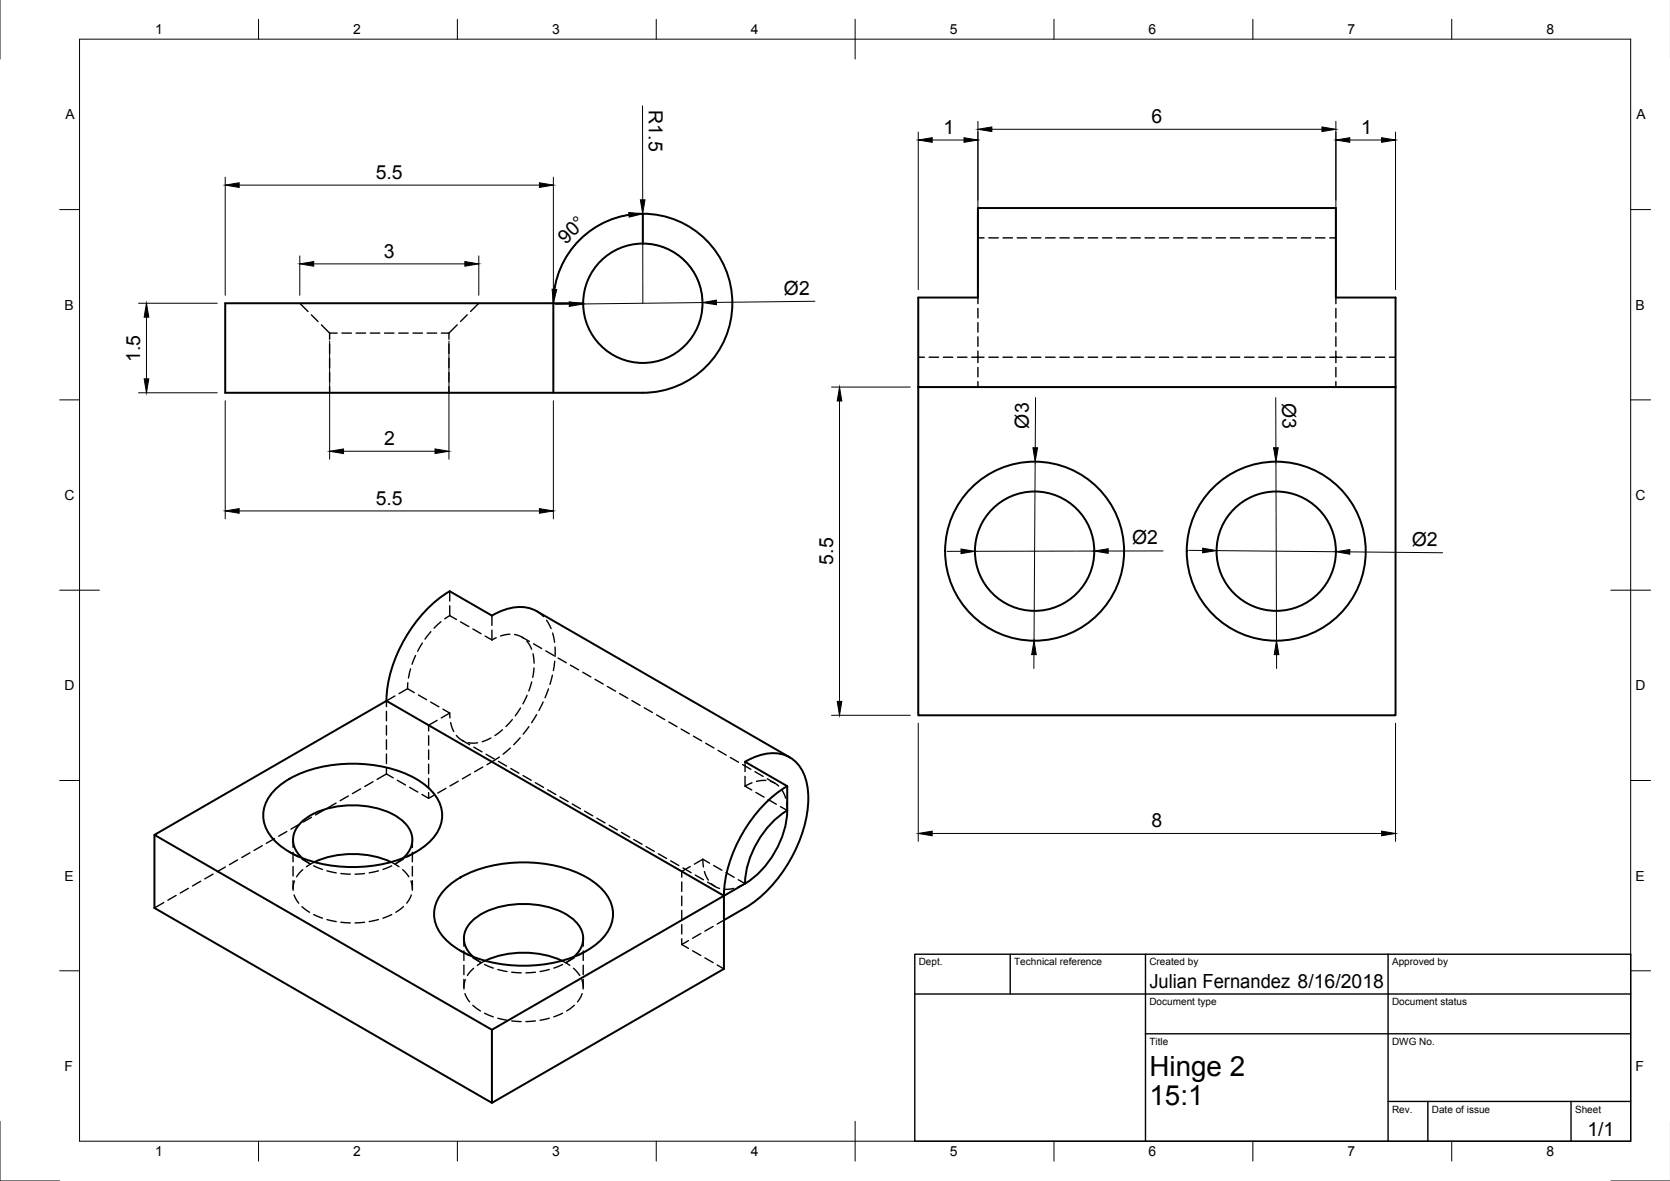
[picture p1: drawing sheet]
<svg xmlns="http://www.w3.org/2000/svg" width="420mm" height="297mm" viewBox="0 0 420 297" stroke-linecap="round" stroke-linejoin="round" font-family="sans-serif">
<!-- layer: Visible -->
<g fill="none" stroke="#000" stroke-width=".5">
<path d="M161.7 53.8v7.5M161.7 53.8a22.5 22.5 0 0 1 22.6 22.5 22.5 22.5 0 0 1-22.6 22.5h-105v-22.5h90M161.7 53.8a22.5 22.5 0 0 0-22.5 22.5v22.5M246 52.3h90.1v22.5h15v22.6h-120.1v-22.6h15zM161.7 61.3a15 15 0 0 1 15 15 15 15 0 0 1-15 15 15 15 0 0 1-15-15M161.7 61.3a15 15 0 0 0-15 15M231 97.4v82.5h120.1v-82.5M97.2 176.3l84.9 49M97.2 176.3l-58.3 33.7 84.9 49M97.2 176.3a35.2 35.2 0 0 1 15.9-27.6l10.7 6.1a11.4 11.4 0 0 1 11.2-1.1l63.7 36.8M69 198.8a26 26 0 0 1 15.9-6.5 32.9 32.9 0 0 1 21.2 4.5 9.8 9.8 0 0 1 4.9 10 13.3 13.3 0 0 1-7.9 8.3 35.6 35.6 0 0 1-30.3-.8 11.5 11.5 0 0 1-6.6-8.6 8.9 8.9 0 0 1 2.8-6.9zM198.1 197.7l-10.7-6.1a11.5 11.5 0 0 1 10.8-1.4 10.1 10.1 0 0 1 5.1 8.9 33.3 33.3 0 0 1-7.8 22.1 29.3 29.3 0 0 1-8.1 7.2l-5.3 3"/>
<path d="M198.1 197.7v6.2M198.1 197.7a35.2 35.2 0 0 0-16 27.6M38.9 210v18.4l84.9 49 58.3-33.7v-18.4M76 215.8a5.7 5.7 0 0 1-.2-9 19.6 19.6 0 0 1 14.4-4.2 17 17 0 0 1 12.2 5.1 5.6 5.6 0 0 1-.9 8.1M79.1 216.8a24 24 0 0 1 19.3 0M198.1 203.9a23.4 23.4 0 0 0-10.7 18.3M198.1 203.9a23.4 23.4 0 0 1-10.7 18.3M112 223.7a26 26 0 0 1 15.9-6.6 32.9 32.9 0 0 1 21.2 4.5 9.8 9.8 0 0 1 4.9 10.1 13.3 13.3 0 0 1-7.9 8.2 35.6 35.6 0 0 1-30.3-.8 11.5 11.5 0 0 1-6.6-8.6 8.9 8.9 0 0 1 2.8-6.8zM182.1 225.3l-58.3 33.7v18.4M187.4 222.2l-5.3 3.1M119 240.6a5.7 5.7 0 0 1-.2-8.9 19.6 19.6 0 0 1 14.4-4.3 17 17 0 0 1 12.2 5.1 5.6 5.6 0 0 1-1 8.1M122.1 241.6a24 24 0 0 1 19.3 0"/>
<circle cx="260.3" cy="138.6" r="15"/>
<circle cx="260.3" cy="138.6" r="22.5"/>
<circle cx="321.1" cy="138.6" r="15"/>
<circle cx="321.1" cy="138.6" r="22.5"/>
</g>
<!-- layer: Hidden -->
<g fill="none" stroke="#000" stroke-width=".35">
<path d="M246 59.8h1.6M248.8 59.8h2.4M252.3 59.8h2.4M255.9 59.8h2.4M259.5 59.8h2.4M263.1 59.8h2.4M266.6 59.8h2.4M270.2 59.8h2.4M273.8 59.8h2.4M277.4 59.8h2.3M280.9 59.8h2.4M284.5 59.8h2.4"/>
<path d="M288.1 59.8h2.4M291.7 59.8h2.3M295.2 59.8h2.4M298.8 59.8h2.4M302.4 59.8h2.4M306 59.8h2.3M309.5 59.8h2.4M313.1 59.8h2.4M316.7 59.8h2.4M320.3 59.8h2.3M323.8 59.8h2.4M327.4 59.8h2.4"/>
<path d="M331 59.8h2.4M334.6 59.8h1.5M75.4 76.3l2.1 2M78.3 79.2l1.7 1.7M117.5 79.2l-1.6 1.7M120.5 76.3l-2.1 2M246 74.8v1.6M246 77.6v2.4M336.1 77.6v2.4M336.1 74.8v1.6M80.9 81.7l2 2.1h1.9M82.9 83.8v1.5"/>
<path d="M82.9 86.5v2.4M82.9 90.1v2.4M82.9 93.7v2.4M82.9 97.2v1.6M86 83.8h2.4M89.6 83.8h2.4M93.2 83.8h2.4M96.8 83.8h2.3M100.3 83.8h2.4M103.9 83.8h2.4M107.5 83.8h2.4M111 83.8h1.9"/>
<path d="M112.9 83.8v1.5M112.9 86.5v2.4M112.9 90.1v2.4M112.9 93.7v2.4M112.9 97.2v1.6M115 81.7l-2.1 2.1M231 89.8h1.6M233.8 89.8h2.3M237.3 89.8h2.4M240.9 89.8h2.4M244.5 89.8h3.1M246 81.2v2.3"/>
<path d="M246 84.7v2.4M246 88.3v2.9M246 92.4v2.4M246 96v1.4M248.8 89.8h2.4M252.3 89.8h2.4M255.9 89.8h2.4M259.5 89.8h2.4M263.1 89.8h2.4M266.6 89.8h2.4M270.2 89.8h2.4M273.8 89.8h2.4"/>
<path d="M277.4 89.8h2.3M280.9 89.8h2.4M284.5 89.8h2.4M288.1 89.8h2.4M291.7 89.8h2.3M295.2 89.8h2.4M298.8 89.8h2.4M302.4 89.8h2.4M306 89.8h2.3M309.5 89.8h2.4M313.1 89.8h2.4M316.7 89.8h2.4"/>
<path d="M320.3 89.8h2.3M323.8 89.8h2.4M327.4 89.8h2.4M331 89.8h2.4M334.6 89.8h1.5v1.4M336.1 88.3v1.5h1.5M336.1 84.7v2.4M336.1 81.2v2.3M336.1 92.4v2.4M336.1 96v1.4M338.8 89.8h2.4M342.4 89.8h2.4"/>
<path d="M346 89.8h2.4M349.6 89.8h1.5M108.4 158.9l-1.5 1.9M110.9 156.4l-1.7 1.6M113.1 154.8l-1.2 .8M113.1 154.8l1.7 1M113.1 148.7v2.5M113.1 152.4v2.4M115.9 156.4l2 1.2M119 158.2l2 1.2M122.1 160l1.7 1M123.8 154.8v2.5"/>
<path d="M123.8 158.5v2.5M128.3 159.5l-2.4 .5M129.5 159.6l1.1 .3 1.1 .6M135 153.7l1.8 1.4M137.5 156l1.1 2.1M139 159.2l.5 2.4M97.2 178.9v2.4M99.4 175l-2.2 1.3v1.4M102.6 171.7l-.1 1.5M103.3 168.2l-.5 2.3M104.2 174.2l-1.7-1-2.1 1.3M104.5 164.9l-.8 2.2"/>
<path d="M105.3 174.8l2 1.2M106.3 161.7l-1.2 2.1M108.4 176.6l2 1.2M111.5 178.4l1.6 .9M113.1 179.3l.1 1.3M113.1 179.3l-2.1 1.3M124.8 160.4l-1 .6M131 178.1l-1.4 1.9M131.3 160.2l1.9 1.1M132.5 161.3l1.2 2M132.6 174.9l-1 2.1M133.8 171.5l-.8 2.3"/>
<path d="M134.1 164.4l.3 2.4M134.2 161.9l2.1 1.2M134.3 168l-.3 2.4M135 179.7l-1.3 2.1M136.6 176.6l-1 2.1M137.3 163.7l2.1 1.2M138 173.3l-.9 2.2M139 169.8l-.6 2.3M139.6 166.3l-.4 2.4M139.6 162.7l.1 2.4M140.4 165.5l2.1 1.2M143.5 167.3l2.1 1.2"/>
<path d="M146.6 169.1l2.1 1.2M149.7 170.9l2.1 1.1M152.8 172.6l2.1 1.2M155.9 174.4l2 1.2M159 176.2l2 1.2M162.1 178l2 1.2M165.2 179.8l2 1.2M90.7 198.4l-2 1.2M93.8 196.6l-2 1.2M97.2 194.7l1.7 .9M97.2 182.5v2.4M97.2 186.1v2.4"/>
<path d="M97.2 189.6v2.4M97.2 193.2v1.5M97.2 194.7l-2.3 1.3M100 196.2l2 1.2M103.1 198l2 1.2M106.1 199.8l1.7 1M107.8 185v2.4M107.8 188.6v2.4M107.8 192.2v2.4M107.8 195.8v2.4M107.8 199.3v1.5M110 181.2l-2.2 1.2v1.5"/>
<path d="M112.2 198.3l-2.1 1.2M113.4 181.7l.8 2.3M114.8 185l.9 .8 1 .6M115.3 196.5l-2.1 1.2M116.3 186.2l1.9 1.1M117.8 186.8h2.4M118.4 194.7l-2.1 1.2M119.2 187.9l2.1 1.2M121.5 192.9l-2.1 1.2M122.3 189.7l2.1 1.2M123.5 185.6l-2.2 1M125.4 191.5l2.1 1.2"/>
<path d="M125.6 190.4l-3.1 1.9M126.4 183.5l-1.9 1.5M128.4 188.1l-1.8 1.6M128.5 193.3l2.1 1.2M128.9 181l-1.6 1.7M130.9 185.6l-1.7 1.7M131.6 195.1l2.1 1.2M133.1 182.8l-1.5 1.9M134.7 196.9l2 1.1M137.8 198.6l2 1.2M168.3 181.6l2 1.2M171.4 183.4l2 1.2"/>
<path d="M174.5 185.2l2 1.1M177.6 186.9l2 1.2M180.6 188.7l2.1 1.2M183.7 190.5l2.1 1.2M186.8 192.3l2.1 1.2M187.4 197.7l1.7 1M187.4 191.6v2.5M187.4 195.3v2.4M189.2 196.9l-1.8 .8M189.9 194.1l2.1 1.2M190.2 199.3l2 1.2M192.7 196.3l-2.4 .2"/>
<path d="M193 195.9l1.9 1.1M193.9 196.5l1.1 .5 .9 .7M196.7 198.6l1 2.2M53.6 219.9l-2.1 1.1M56.7 218.1l-2.1 1.2M59.8 216.3l-2.1 1.2M62.9 214.5l-2.1 1.2M66 212.7l-2.1 1.2M69.1 210.9l-2.1 1.2M72.2 209.1l-2.1 1.2M72.8 214.3l2.2 1.2M73.7 211.2v2"/>
<path d="M73.7 214.4v2.3M73.7 217.9v2.4M75.3 207.3l-2.1 1.2M76 216.1l2.1 1.2M76 215.8l1.9 1.4M76.2 218.7l-1.6 1.8M78.4 205.6l-2.1 1.2M78.9 217.8l2.2 .9M79.1 216.8l-2 1.2M81.5 203.8l-2.1 1.2M82.3 219l2.3 .5M84.5 202l-2 1.2"/>
<path d="M85.8 219.7l2.3 .2M87.6 200.2l-2 1.2M91.7 219.7l-2.4 .2M95.2 219l-2.3 .5M98.4 216.8l2 1.2M98.6 217.8l-2.2 .9M101.3 218.7l1.6 1.8M101.5 215.8l-1.9 1.4M101.5 216.1l-2.1 1.2M103.7 211.2v2M103.7 214.4v2.3M103.7 217.9v2.4"/>
<path d="M104.7 214.3l-2.2 1.2M109.1 200.1l-1.3 .7M140.9 200.4l2 1.2M144 202.2l2 1.2M147.1 204l2 1.2M150.2 205.8l2 1.2M153.3 207.6l2 1.2M156.4 209.4l2 1.2M159.4 211.2l2.1 1.1M162.5 212.9l2.1 1.2M165.6 214.7l2.1 1.2M168.7 216.5l2.1 1.2"/>
<path d="M171.8 218.3l2.1 1.2M173.7 217.9l-2.2 1.3v1.4M176.8 216.1l.2 1.9M176.8 216.1l1.7 1M176.8 216.1l-2.1 1.2M177.2 219.2l1 2.2M179.6 217.7l2 1.2M182.7 219.5l2 1.2M193.3 201.1l2 1.2M197.9 201.9l.2 2-1.7-1M41.2 227l-2.3 1.4M44.3 225.2l-2.1 1.2"/>
<path d="M47.4 223.4l-2.1 1.2M50.5 221.6l-2.1 1.2M73.7 221.5v2M74 225.1l1.2 2.1M74.1 221.6l-.3 1.2-.1 1.1M76 228l1.9 1.4M78.9 230l2.2 .9M82.3 231.3l2.3 .5M85.8 232l2.3 .1M91.7 232l-2.4 .1M95.2 231.3l-2.3 .5M98.6 230l-2.2 .9"/>
<path d="M101.5 228l-1.9 1.4M103.4 221.6l.3 1.2v1.1M103.5 225.1l-1.2 2.1M103.7 221.5v2M115.8 239.1l2.1 1.2M116.7 236v2M116.7 239.2v2.4M146.7 236v2M146.7 239.2v2.4M147.6 239.1l-2.1 1.2M171.5 221.8v2.4M171.5 225.4v2.4"/>
<path d="M171.5 229v2.3M171.5 232.5v2.4M171.5 236.1v1.5M171.5 237.6l1.7 .9M173.2 236.6l-1.7 1M174.3 239.1l2 1.2M174.9 220.1l2.1 1.2M176.3 234.8l-2 1.2M178 221.9l1.9 1.1M179 222.3l1 .7 1 .5M179.4 233l-2.1 1.2M182.1 231.4l-1.7 1"/>
<path d="M184.6 223.4l-2.4 .3M185.7 221.3l1.7 .9-1.7 .9M116.7 242.8v2.3M116.7 246.3v2M117 249.9l1.1 2.1M117.1 246.4l-.3 1.2-.1 1.1M119 252.8l1.9 1.5M119 240.9l2.1 1.3M119 240.6l1.9 1.4M119.2 243.5l-1.6 1.8M121.9 242.6l2.2 .9M121.9 254.8l2.2 1"/>
<path d="M122.1 241.6l-2 1.2M125.2 256.1l2.4 .5M125.2 243.8l2.4 .6M128.7 244.5l2.4 .2M128.8 256.8l2.3 .1M134.7 256.8l-2.4 .1M134.7 244.5l-2.4 .2M138.2 256.1l-2.3 .5M138.2 243.8l-2.3 .6M141.4 241.6l2 1.2M141.5 254.8l-2.2 1M141.5 242.6l-2.2 .9"/>
<path d="M144.3 243.5l1.5 1.8M144.4 240.6l-1.8 1.4M144.5 240.9l-2.2 1.3M144.5 252.8l-1.9 1.5M146.4 246.4l.3 1.2v1.1M146.5 249.9l-1.2 2.1M146.7 242.8v2.3M146.7 246.3v2M177.3 240.9l2.1 1.2M180.4 242.7l1.7 1"/>
</g>
<!-- layer: Border -->
<g fill="none" stroke="#000" stroke-width=".25">
<path d="M0 -.1v15M20 9.9h390.3v277.1h-390.3zM65 4.8v5.1M115.1 4.8v5.1M165.1 4.8v5.1M215.1 4.8v10.1M265.2 4.8v5.1M315.2 4.8v5.1M365.2 4.8v5.1M15 52.7h5M410.3 52.7h5M15 100.6h5"/>
<path d="M410.3 100.6h5M15 148.4h10M405.3 148.4h10M15 196.3h5M410.3 196.3h5M15 244.2h5M410.3 244.2h5M0 282v15h15M65 287v5M115.1 287v5M165.1 287v5M215.1 282v10"/>
<path d="M265.2 287v5M315.2 287v5M365.2 287v5M405.3 297h14.9"/>
</g>
<!-- layer: TitleBlock -->
<path d="M230.2 240h180.1v47h-180.1zM230.2 250h180.1M254.2 240v10M288.2 240v47M349.2 240v47M288.2 260h122.1M349.2 277h61.1M359.2 277v10M395.3 277v10" fill="none" stroke="#000" stroke-width=".35"/>
<!-- layer: Dimensions -->
<g fill="none" stroke="#000" stroke-width=".25">
<path d="M161.7 26.6v23.7M231 33.2v39.6M234.5 35.2h8M246 30.5v42.3M249.5 32.5h83.1M336.1 30.5v42.3M339.6 35.2h8M351.1 33.2v39.6M56.7 44.6v29.7M60.2 46.6h75.5M139.2 44.6v29.7M158.2 54a22.5 22.5 0 0 0-18.7 18.8"/>
<path d="M161.7 53.8v22.5M34.9 76.3h19.8M36.9 79.8v15.5M75.4 64.4v9.9M78.9 66.4h38.1M120.5 64.4v9.9M137.2 76.3h.1M143.2 76.5h-3.5M163.7 61.4a15 15 0 0 1 12.9 16.7M176.7 76.1l-30 .3M205 75.8l-24.8 .3M34.9 98.8h19.8"/>
<path d="M82.9 85.8v29.7M113 85.8v29.7M209.2 97.4h19.8M56.7 100.8v29.7M86.4 113.5h23M139.2 100.8v29.7M211.2 100.9v75.5M260.4 116.1l-.2 45M260.5 100v12.6M321 100v12.6M321 116.1l.2 45M60.2 128.5h75.5"/>
<path d="M241.8 138.7h-3.5M275.3 138.6l-30 .1M292.6 138.6h-13.8M299.1 138.4l3.5 .1M306.1 138.5l30 .3M339.6 138.8l23.4 .2M209.2 179.9h19.8M260.1 164.6v3.5M321.2 164.6v3.6M231 181.9v29.7M351.1 181.9v29.7M234.5 209.6h113.1"/>
</g>
<g fill="#000" stroke="#000" stroke-width=".25">
<path d="M231 35.2l3.5-.6v1.2zM242.5 34.6l3.5 .6-3.5 .6zM246 32.5l3.5-.6v1.2zM332.6 31.9l3.5 .6-3.5 .6zM336.1 35.2l3.5-.6v1.2zM347.6 34.6l3.5 .6-3.5 .6zM56.7 46.6l3.5-.6v1.1zM135.7 46l3.5 .6-3.5 .5zM158.2 53.5l3.5 .3-3.4 .8zM161.1 50.3h1.2l-.6 3.5zM36.9 76.3l.5 3.5h-1.1zM75.4 66.4l3.5-.6v1.2z"/>
<path d="M117 65.8l3.5 .6-3.5 .6zM138.9 72.7l1.2 .1-.9 3.5zM143.2 75.9l3.5 .5-3.5 .7zM176.7 76.1l3.5-.6 .1 1.1zM36.3 95.3h1.1l-.5 3.5zM82.9 113.5l3.5-.6v1.2zM109.4 112.9l3.6 .6-3.6 .6zM211.2 97.4l.6 3.5h-1.2zM259.9 112.6h1.1l-.6 3.5zM320.4 112.6h1.2l-.6 3.5zM56.7 128.5l3.5-.6v1.2zM135.7 127.9l3.5 .6-3.5 .6z"/>
<path d="M241.8 138.1l3.5 .6-3.5 .6zM275.3 138.6l3.5-.6v1.2zM302.6 137.9l3.5 .6-3.5 .5zM336.1 138.8l3.5-.6v1.2zM210.6 176.4h1.2l-.6 3.5zM260.2 161.1l.5 3.6-1.1-.1zM321.2 161.1l.6 3.5-1.2 .1zM231 209.6l3.5-.6v1.2zM347.6 209l3.5 .6-3.5 .6z"/>
</g>
<g font-size="7">
<text x="289.2" y="270.5">Hinge 2</text>
<text x="289.2" y="278">15:1</text>
</g>
<g font-size="4.9">
<text x="163.2" y="27.7" transform="rotate(90 163.2 27.7)">R1.5</text>
<text x="237.4" y="33.7">1</text>
<text x="289.7" y="31">6</text>
<text x="342.4" y="33.7">1</text>
<text x="94.5" y="45">5.5</text>
<text x="96.6" y="64.8">3</text>
<text x="142.3" y="61.6" transform="rotate(-44 142.3 61.6)">90°</text>
<text x="197.2" y="74.2" transform="rotate(-1 197.2 74.2)">Ø2</text>
<text x="35.3" y="91.1" transform="rotate(-90 35.3 91.1)">1.5</text>
<text x="322.6" y="101.3" transform="rotate(90 322.6 101.3)">Ø3</text>
<text x="258.8" y="107.8" transform="rotate(-90 258.8 107.8)">Ø3</text>
<text x="96.6" y="112">2</text>
<text x="94.5" y="126.9">5.5</text>
<text x="284.8" y="136.9">Ø2</text>
<text x="355.2" y="137.3" transform="rotate(1 355.2 137.3)">Ø2</text>
<text x="209.7" y="142" transform="rotate(-90 209.7 142)">5.5</text>
<text x="289.7" y="208.1">8</text>
<text x="289.2" y="248.5">Julian Fernandez 8/16/2018</text>
<text x="399.4" y="285.7">1/1</text>
</g>
<g font-size="3.5">
<text x="39" y="8.6">1</text>
<text x="88.9" y="8.6">2</text>
<text x="138.9" y="8.6">3</text>
<text x="188.9" y="8.6">4</text>
<text x="239" y="8.6">5</text>
<text x="288.9" y="8.6">6</text>
<text x="339" y="8.6">7</text>
<text x="389.1" y="8.6">8</text>
<text x="16.4" y="30">A</text>
<text x="411.7" y="30">A</text>
<text x="16.2" y="77.9">B</text>
<text x="411.5" y="77.9">B</text>
<text x="16.3" y="125.8">C</text>
<text x="411.5" y="125.8">C</text>
<text x="16.2" y="173.6">D</text>
<text x="411.5" y="173.6">D</text>
<text x="16.3" y="221.5">E</text>
<text x="411.5" y="221.5">E</text>
<text x="16.3" y="269.4">F</text>
<text x="411.5" y="269.4">F</text>
<text x="39" y="290.8">1</text>
<text x="88.9" y="290.8">2</text>
<text x="138.9" y="290.8">3</text>
<text x="188.9" y="290.8">4</text>
<text x="239" y="290.8">5</text>
<text x="288.9" y="290.8">6</text>
<text x="339" y="290.8">7</text>
<text x="389.1" y="290.8">8</text>
</g>
<g font-size="2.5">
<text x="231.2" y="242.8">Dept.</text>
<text x="255.2" y="242.8">Technical reference</text>
<text x="289.2" y="242.8">Created by</text>
<text x="350.2" y="242.8">Approved by</text>
<text x="289.2" y="252.8">Document type</text>
<text x="350.2" y="252.8">Document status</text>
<text x="289.2" y="262.8">Title</text>
<text x="350.2" y="262.8">DWG No.</text>
<text x="350.2" y="279.8">Rev.</text>
<text x="360.2" y="279.8">Date of issue</text>
<text x="396.3" y="279.8">Sheet</text>
</g>
</svg>
